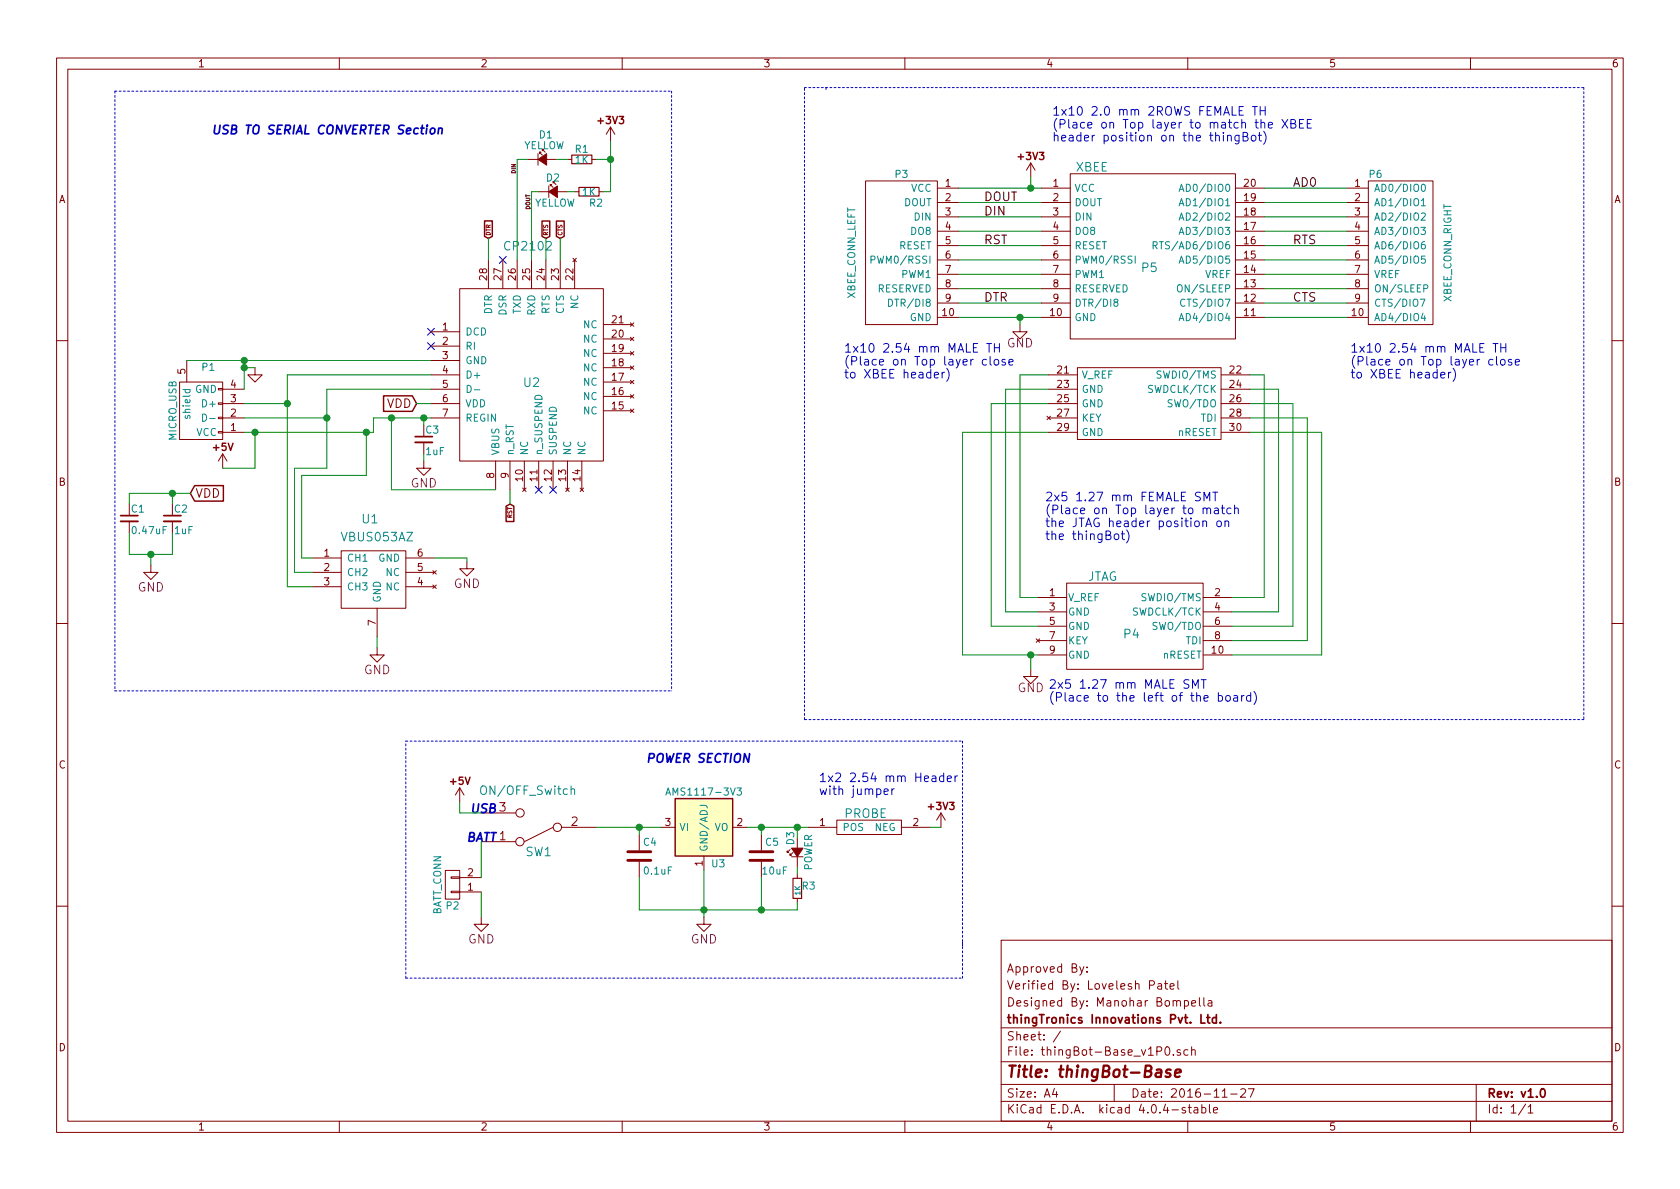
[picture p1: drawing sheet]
<svg xmlns="http://www.w3.org/2000/svg" width="297mm" height="210mm" viewBox="0 0 297 210" stroke-linecap="round" stroke-linejoin="round" font-family="sans-serif">
<g fill="none" stroke="#840000" stroke-width=".18">
<path d="M10 10.3h277v189.9h-277zM12 12.2h273v186.1h-273zM60 10.3v1.9M110 10.3v1.9M160 10.3v1.9M210 10.3v1.9M260 10.3v1.9M93.3 28.2h1.8M95.1 27.2v2M95.2 33.9h1.8M95.4 27.2v-.3h.2h-.2l.5 .5M96.6 28.2h1.8"/>
<path d="M97 32.9v2M97.3 32.9v-.3h.2h-.2l.5 .5M98.6 33.9h1.7M100.3 28.2h.8M101.6 33.9h.8M104.6 28.2h.8M105.9 33.9h.8M107.9 22.5l-.7 1.2M107.9 22.5v2.5M107.9 22.5l.8 1.2M153 32h12.7v25.4h-12.7zM165.7 33.3h3.8"/>
<path d="M165.7 35.8h3.8M165.7 38.3h3.8M182.2 28.8l-.7 1.3M182.2 28.8v2.6M182.2 28.8l.8 1.3M184.1 33.3h5.1M184.1 35.8h5.1M184.1 38.3h5.1M189.2 30.7h29.2v29.2h-29.2zM218.4 33.3h5.1M218.4 35.8h5.1M218.4 38.3h5.1"/>
<path d="M238.1 33.3h3.8M238.1 35.8h3.8M238.1 38.3h3.8M241.9 32h11.5v25.4h-11.5zM76.2 58.7h5.1M81.3 51h25.4v30.5h-25.4zM86.4 46v5M88.9 46v5M91.4 46v5M94 46v5M96.5 46v5M99.1 46v5"/>
<path d="M101.3 45.7l.6 .6M101.6 46v5M101.9 45.7l-.6 .6M106.7 59.9h5.1M106.7 57.4h5.1M111.5 59.6l.6 .6M111.5 57.1l.6 .6M112.1 59.6l-.6 .6M112.1 57.1l-.6 .6M165.7 40.9h3.8M165.7 43.4h3.8M165.7 46h3.8"/>
<path d="M165.7 48.5h3.8M165.7 51h3.8M165.7 53.6h3.8M165.7 56.1h3.8M180.3 57.4v1.3h1.3l-1.3 1.2-1.2-1.2h1.2M184.1 40.9h5.1M184.1 43.4h5.1M184.1 46h5.1M184.1 48.5h5.1M184.1 51h5.1M184.1 53.6h5.1M184.1 56.1h5.1"/>
<path d="M218.4 40.9h5.1M218.4 43.4h5.1M218.4 46h5.1M218.4 48.5h5.1M218.4 51h5.1M218.4 53.6h5.1M218.4 56.1h5.1M238.1 40.9h3.8M238.1 43.4h3.8M238.1 46h3.8M238.1 48.5h3.8M238.1 51h3.8"/>
<path d="M238.1 53.6h3.8M238.1 56.1h3.8M10 60.2h2M31.7 67.6h7.7v10.1h-7.7zM33 63.7v3.9M38.6 76.3h.8v.3h-.8zM38.6 73.8h.8v.2h-.8zM38.6 71.2h.8v.3h-.8zM38.6 68.7h.8v.3h-.8zM39.4 76.4h3.8M39.4 73.9h3.8M39.4 71.4h3.8"/>
<path d="M39.4 68.8h3.8M45.1 65v1.3h1.3l-1.3 1.3-1.3-1.3h1.3M74.9 78.2v2.1M76.2 73.9h5.1M76.2 71.4h5.1M76.2 68.8h5.1M76.2 61.2h5.1M76.2 63.7h5.1M76.2 66.3h5.1M106.7 72.6h5.1M106.7 70.1h5.1M106.7 67.6h5.1"/>
<path d="M106.7 65h5.1M106.7 62.5h5.1M111.5 72.3l.6 .6M111.5 69.8l.6 .6M111.5 67.3l.6 .6M111.5 64.7l.6 .6M111.5 62.2l.6 .6M112.1 67.3l-.6 .6M112.1 72.3l-.6 .6M112.1 69.8l-.6 .6M112.1 64.7l-.6 .6M112.1 62.2l-.6 .6"/>
<path d="M185.1 73.6l.6 .6M185.4 76.4h5.1M185.4 73.9h5.1M185.4 71.4h5.1M185.4 68.8h5.1M185.4 66.3h5.1M185.7 73.6l-.6 .6M190.5 65h25.4v12.7h-25.4zM215.9 76.4h5.1M215.9 73.9h5.1M215.9 71.4h5.1M215.9 68.8h5.1"/>
<path d="M215.9 66.3h5.1M285 60.2h2M22.9 92.2v2M26.7 99.9v1.3h1.2l-1.2 1.3-1.3-1.3h1.3M30.5 92.2v2M39.4 80.3l-.8 1.2M39.4 80.3v2.5M39.4 80.3l.7 1.2M55.2 98.7h5.1M60.3 97.4h11.5v10.2h-11.5zM71.8 98.7h5M74.9 81.5v1.3h1.3l-1.3 1.3-1.2-1.3h1.2"/>
<path d="M82.5 99.3v1.3h1.3l-1.3 1.2-1.2-1.2h1.2M87.6 81.5v5.1M90.2 81.5v5.1M92.4 86.3l.6 .6M92.7 81.5v5.1M93 86.3l-.6 .6M95.2 81.5v5.1M97.8 81.5v5.1M100 86.3l.6 .6M100.3 81.5v5.1M100.6 86.3l-.6 .6M102.6 86.3l.6 .6"/>
<path d="M102.9 81.5v5.1M103.2 86.3l-.6 .6M10 110.3h2M55.2 101.2h5.1M55.2 103.8h5.1M66.7 114.5v1.3h1.2l-1.2 1.3-1.3-1.3h1.3M66.7 107.6v5M71.8 101.2h5M71.8 103.8h5M76.5 103.4l.6 .7M76.5 100.9l.6 .6M77.1 103.4l-.6 .7"/>
<path d="M77.1 100.9l-.6 .6M182.2 118.4v1.2h1.3l-1.3 1.3-1.2-1.3h1.2M183.2 113l.6 .6M183.5 105.7h5.1M183.5 108.2h5.1M183.5 110.7h5.1M183.5 113.3h5.1M183.5 115.8h5.1M183.8 113l-.6 .6M188.6 103.1h24.1v15.3h-24.1zM212.7 105.7h5.1M212.7 108.2h5.1"/>
<path d="M212.7 110.7h5.1M212.7 113.3h5.1M212.7 115.8h5.1M285 110.3h2M81.3 139.3l-.8 1.3M81.3 139.3v2.6M81.3 139.3l.7 1.3M78.7 153.9h2.6v5.1h-2.6zM79.8 155.1h1.5v.2h-1.5zM79.8 157.6h1.5v.3h-1.5zM81.3 157.7h3.8M81.3 155.2h3.8"/>
<path d="M85.1 148.8h6.1M85.1 143.8h6.1M97.8 146.3l-5.1 2.5M99.3 146.3h6.1M113 147.6v2.8M113 152.4v2.8M116.8 146.3h2.6M124.5 151.4v2.5M129.5 146.3h2.6M134.6 147.6v2.8M134.6 152.4v2.8M139.7 150.2l-.5 .5v-.2v.2h.2"/>
<path d="M140 151.5h2M140.2 150.7l-.5 .6v-.3v.3h.3M141 148.2v1.8M141 151.5v1.8M141 154.6v.7M141 158.9v.7M142.9 146.3h5.1M148 145h11.4v2.6h-11.4zM159.4 146.3h5.1M166.4 143.8l-.8 1.2M166.4 143.8v2.5M166.4 143.8l.7 1.2"/>
<path d="M10 160.2h2M85.1 162.2v1.2h1.3l-1.3 1.3-1.3-1.3h1.3M124.5 162.2v1.2h1.2l-1.2 1.3-1.3-1.3h1.3M177 166.3h108v32h-108zM190.9 170.9l.4 1M191.6 170.9l-.5 1.4-.2 .1M192.2 171.8v.1M192.2 171v.1M203.3 174.2l.7-.1 .1-.2-.1-.3-.2-.2h-.5v1.5M204.7 174h.6l.1 .9M205.4 174.3l-.5 .1-.2 .2 .2 .3 .5-.1M205.9 173.9h.6"/>
<path d="M206.1 173.4v1.3l.4 .2M206.9 174.4l.7-.1-.1-.3-.4-.1-.2 .2 .1 .7h.5M208.3 173.4v1.3l.2 .2M209.4 177l.5-.1 .2 .3-.1 .6h-.6M209.4 176.9v1.5M210.7 177.4l.7-.1v-.3l-.5-.1-.2 .2 .1 .7h.6M212.1 176.4v1.3l.2 .2M212.9 176.4v1.3l.2 .2M213.6 177h.6l.1 .9M214.3 177.3l-.5 .1-.2 .2 .2 .3 .5-.1M285 160.2h2M60 198.3v1.9"/>
<path d="M110 198.3v1.9M160 198.3v1.9M177 194.8h108M177 191.8h108M177 187.8h108M177 181.8h108M186.4 192.5l-.3 1h.9M186.8 193v1M187.5 182.3l-1.3 2M197 191.8v3M206.1 185.3l.2-.2a.81 .81 0 0 1 .6 .6 .81 .81 0 0 1-.3 .8l-.1 .1a.79 .79 0 0 1-.4-1.3zM207.5 186.5v.1"/>
<path d="M208.7 185.7a.37 .37 0 0 0-.6 .1l.1 .2 .5 .2 .1 .1-.3 .3-.4-.1M209.6 195.9a.37 .37 0 0 0-.6 .1l.1 .3 .5 .1 .1 .1-.3 .3-.4-.1M210 198.3v1.9M210 185.7l-.4-.1-.3 .3 .1 .6 .2 .1 .4-.1M210.1 195.8h.5M210.3 195.3v1.3l.3 .2M210.7 185.7l.2-.1 .4 .1v.9M210.7 185.1v1.5M211.2 195.9h.5l.1 .9M211.8 196.2l-.5 .1-.2 .2 .2 .3 .5-.1M212.5 195.9l.4-.1 .3 .3-.1 .6h-.6M212.5 195.3v1.5"/>
<path d="M213.8 195.3v1.3l.2 .2M214.6 196.3l.7-.1-.1-.3-.4-.1-.2 .2v.7h.6M216.1 194h.9M217.6 193.5h1.1M219.4 192.7l.2-.2h.4l.2 .5-.9 1h.9M220.7 192.5h1l-.6 1.5M260 198.3v1.9M261 191.8v6.5M269.7 195.2l-1.2 2M270.2 195.8l.4-.5v1.5M270.2 196.8h.8"/>
<circle cx="91.9" cy="148.8" r=".74"/>
<circle cx="91.9" cy="143.8" r=".74"/>
<circle cx="98.6" cy="146.3" r=".74"/>
</g>
<path d="M73.4 77.2h3.1M21.3 91.2h3.1M29 91.2h3M212.3 179.4v1.5h.8M213.4 179.9h.5M213.6 179.4v1.3l.3 .2M215.1 179.4v1.5M215.1 180l-.5-.1-.2 .3v.6l.2 .1 .5-.1M215.8 180.8v.1M272.5 192.7l.2-.2a.81 .81 0 0 1 .6 .6 .81 .81 0 0 1-.3 .8l-.2 .1a.79 .79 0 0 1-.3-1.3z" fill="none" stroke="#840000" stroke-width=".3"/>
<path d="M207 189.2l-.5-.1-.3 .4 .2 .3 .5 .1 .1 .3-.2 .1-.1 .1-.6-.1M207.8 189.8l1-.2-.1-.4h-.8l-.2 1 .3 .2 .6-.1" fill="none" stroke="#840000" stroke-width=".41"/>
<path d="M85.7 39.1h1.3v2.7l-.6 .4-.7-.4zM95.8 39.1h1.4v2.7l-.7 .4-.7-.4zM98.4 39.1h1.3v2.7l-.6 .4-.7-.4zM67.8 70h5.1l.8 1.4-.8 1.3h-5.1zM34.4 85.9h5.1v2.7h-5.1l-.7-1.4zM89.5 89.5l.7-.4 .7 .4v2.7h-1.4zM119.4 141.2h10.1v10.2h-10.1z" fill="none" stroke="#840000" stroke-width=".25"/>
<g fill="#840000" stroke="#840000" stroke-width=".18">
<path d="M95.1 28.2l1.5-1v2z"/>
<path d="M97 33.9l1.6-1v2z"/>
<path d="M140 150h2l-1 1.5z"/>
</g>
<path d="M101.1 27.4h3.5v1.6h-3.5zM102.4 33.1h3.5v1.6h-3.5zM140.2 155.3h1.5v3.6h-1.5z" fill="none" stroke="#840000" stroke-width=".2"/>
<g fill="none" stroke="#0000c2" stroke-width=".18">
<path d="M219.8 18.8h-.7v1.6h.7M221.4 18.8h.9M221.9 18.8v1.6M222.8 18.8v1.6M222.8 19.6h.9M223.7 18.8v1.6M217 24.1l.1-.1a.36 .36 0 0 1 .6 .1v.8M217 23.9v1M219.1 23.9v1.3l-.3 .2h-.4M219.1 24a.48 .48 0 0 0-.7 .1v.7a.48 .48 0 0 0 .7 .1M219.8 24.1h.6l.2-.3-.1-.2-.2-.2h-.5v1.5h.6l.3-.2v-.3l-.4-.3M221.3 24.1l.2-.2 .5 .2v.6l-.1 .2h-.4l-.2-.1z"/>
<path d="M222.7 23.4v1.3l.4 .2M223 21.8v-.1a.36 .36 0 0 1 .6 .2v.8M223.4 23.2a1.75 1.75 0 0 1 0 2.3M224.3 22.1l.7-.1-.1-.3-.4-.1-.2 .3v.7h.6M226.7 21.1l1 1.6M227.7 21.1l-1 1.6M228.2 21.9l.7-.1 .2-.2-.1-.3-.2-.2h-.6v1.6h.6l.3-.3v-.3l-.3-.2M229.8 21.9h.5M230.5 21.1h-.7v1.6h.7M231.1 21.9h.5M231.9 21.1h-.8v1.6h.8M165.2 66.3l.7-.1v-.3l-.5-.1-.2 .3 .1 .7h.6"/>
<path d="M166.6 65.8v1M167 65.8l-.3 .1-.1 .2M167.4 65.1a1.75 1.75 0 0 1 0 2.3M174.4 63.6a.48 .48 0 0 0-.6 .1v.7a.48 .48 0 0 0 .6 .1M174.4 60.8h.9M174.9 60.8v1.5M175.1 63v1.4l.2 .2M175.8 60.8v1.5M175.8 61.5h.9M175.8 63.7l.3-.2 .4 .2 .1 .6-.2 .2-.3 .1-.3-.2zM176.7 60.8v1.5M177.7 63.6l-.3-.1-.3 .3 .1 .2 .5 .1v.4h-.6"/>
<path d="M178.4 64.1l.7-.2-.1-.3-.4-.1-.2 .3 .1 .7h.5M254.7 66.3l.8-.1-.1-.3-.4-.1-.3 .3 .1 .7h.6M256.1 65.8v1M256.5 65.8l-.2 .1-.2 .2M256.9 65.1a1.75 1.75 0 0 1 0 2.3M264 63.6a.48 .48 0 0 0-.7 .1v.7a.48 .48 0 0 0 .7 .1M264 60.8h.8M264.4 60.8v1.5M264.6 63v1.4l.2 .2M265.4 61.5h.8M265.4 60.8v1.5M265.4 63.7l.2-.2 .4 .2 .1 .6-.1 .2-.4 .1-.2-.2z"/>
<path d="M266.2 60.8v1.5M267.3 63.6l-.4-.1-.2 .3 .1 .2 .5 .1v.4h-.6M267.9 64.1l.8-.2-.1-.3-.5-.1-.2 .3 .1 .7h.6M197.1 94.6l.2-.2 .4 .2 .1 .5-.1 .2-.4 .1-.2-.1zM198.2 94.4h.6M198.5 93.9v1.3l.3 .2M199.2 93.7a1.75 1.75 0 0 1 0 2.3M212.2 87.1a.62 .62 0 0 0-.8 .1v.4l.8 .4v.4a.62 .62 0 0 1-.8 .1M212.7 92.3l.1-.1a.36 .36 0 0 1 .5 .1v.8M212.7 92.1v1M212.7 90l.1-.1a.36 .36 0 0 1 .6 .2v.8M212.7 89.8v1.1"/>
<path d="M212.9 88.6v-1.6l.5 1.1 .5-1.1v1.6M213.4 90.1a.35 .35 0 0 1 .3-.3 .35 .35 0 0 1 .3 .3v.8M214.4 87h.9M214.8 89.9h.5l.1 1M214.9 87v1.6M215.2 92.3l.2-.2 .5 .2 .1 .6-.2 .2h-.4l-.2-.1zM215.4 90.2l-.5 .1a.3 .3 0 0 0-.2 .3 .3 .3 0 0 0 .2 .3l.5-.1M215.9 89.8h.6M216.1 89.3v1.3l.4 .3M216.6 92.3l.1-.1a.36 .36 0 0 1 .5 .1v.8M216.6 92.1v1M217.7 89.9a.48 .48 0 0 0-.7 .1v.7a.48 .48 0 0 0 .7 .1"/>
<path d="M218.3 90l.1-.1a.36 .36 0 0 1 .5 .2v.8M218.3 89.3v1.6M156.3 140l.7-.2v-.2l-.5-.1-.2 .2 .1 .7h.6M157.7 139.5v1M158.1 139.5l-.3 .1-.1 .2M164.8 137.3h.6l.1 .9M165.5 137.6h-.5a.3 .3 0 0 0-.3 .3 .3 .3 0 0 0 .3 .3l.5-.1M166.9 137.3a.48 .48 0 0 0-.7 .1v.7a.48 .48 0 0 0 .7 0M166.9 136.7v1.5M167.5 137.7l.7-.1-.1-.3-.4-.1-.2 .2 .1 .7h.5M168.9 137.2v1M169.3 137.2l-.3 .1-.1 .2"/>
<path d="M210.2 120.3a.62 .62 0 0 0-.8 0v.5l.7 .3v.5a.62 .62 0 0 1-.8 0M210.8 121.7v-1.5l.6 1.1 .5-1.1v1.5M212.4 120.2h.9M212.8 120.2v1.5M215.4 123.1a.48 .48 0 0 1 .7 0v.7a.48 .48 0 0 1-.7 .1M215.4 122.5v1.5M216.8 123.1l.2-.1 .4 .1 .1 .6-.1 .2-.4 .1-.2-.2zM218.2 123.1h.5l.1 .9M218.8 123.3l-.5 .1a.3 .3 0 0 0-.2 .3 .3 .3 0 0 0 .2 .3l.5-.1M219.5 123v1M220 123l-.3 .1-.2 .2M221.1 123.1a.48 .48 0 0 0-.6 0v.7a.48 .48 0 0 0 .6 .1"/>
<path d="M221.1 122.5v1.5M221.7 122.3a1.75 1.75 0 0 1 0 2.3"/>
</g>
<path d="M111 152.1h4.1M111 150.6h4.1M132.6 152.1h4.1M132.6 150.6h4.1" fill="none" stroke="#840000" stroke-width=".51"/>
<g fill="none" stroke="#008484" stroke-width=".18">
<path d="M208.5 33.9l.4-1.3 .4 1.3M208.5 38.9l.4-1.2 .4 1.2M208.5 36.4l.4-1.3 .4 1.3M208.6 33.5h.6M208.6 38.6h.6M208.6 36h.6M251.3 35.5l.4-.4v1.3M251.3 37.8l.5-.1 .2 .1v.2l-.8 .9h.8M251.3 36.4h.7M251.4 32.7l.2-.1a.67 .67 0 0 1 .4 .6 .67 .67 0 0 1-.4 .7l-.2-.2-.1-.3zM154 45.9h.6l.1-.5-.7-.1v1.3M157.1 52.9a.64 .64 0 0 1 .7 .6 .64 .64 0 0 1-.7 .7z"/>
<path d="M197.2 53.4l-.2-.2 .1-.2h.5v.3l-.5 .2-.1 .2v.3l.2 .2h.2l.3-.3-.1-.3-.2-.2M200.7 45.3v1.3M203.9 43.4l.6-.1v-.5l-.6-.1v1.3M204.2 43.4l.4 .6M205 42.7h.7M208.2 50.5l.3-.1h.3a.83 .83 0 0 1-.1 1.2 .44 .44 0 0 1-.5-.4zM208.5 56.7l.4-1.3 .4 1.3M208.5 46.6l.4-1.3 .4 1.3M208.5 41.5l.4-1.3 .4 1.3M208.6 56.3h.6M208.6 46.2h.6M208.6 41.1h.6"/>
<path d="M209.5 53a.5 .5 0 0 0-.6 0 .5 .5 0 0 0-.2 .6l.1 .4a.41 .41 0 0 0 .7 0M251.1 52.9h.8l-.5 1.3M251.2 40.2h.8l-.4 .5 .4 .1v.5l-.2 .2-.6-.2M251.6 55.4l-.3 .9h.8M251.7 51l.6-.1 .1-.4-.7-.1v1.2M251.9 42.7a.47 .47 0 0 0-.6 .6l.1 .6 .4 .1 .2-.1v-.4l-.1-.2-.4-.1-.2 .3M251.9 55.8v.9M252 45.3h-.6l-.1 .6 .2-.1 .5 .1v.5l-.2 .2-.5-.2M35.8 73.2a.64 .64 0 0 1 .7 .7 .64 .64 0 0 1-.7 .6zM37.1 74h.9M82.6 68.1a.64 .64 0 0 1 .7 .7 .64 .64 0 0 1-.7 .6zM83.9 68.9h.9"/>
<path d="M101 139.6l.2-.1 .3 .1 .1 .9M130.3 139.3h.8l-.4 .5 .3 .1v.6l-.1 .1-.6-.1M117.7 140.6l.4-1.3 .5 1.3M117.9 140.2h.5"/>
</g>
<path d="M75.6 58.1l1.2 1.2M76.8 58.1l-1.2 1.2M88.3 45.4l1.2 1.2M89.5 45.4l-1.2 1.2M75.6 60.6l1.2 1.2M76.8 60.6l-1.2 1.2M94.6 86l1.3 1.2M95.9 86l-1.3 1.2M97.2 86l1.2 1.2M98.4 86l-1.2 1.2" fill="none" stroke="#000084" stroke-width=".18"/>
<path d="M73.4 78.2h3.1M21.3 92.2h3.1M29 92.2h3" fill="none" stroke="#840000" stroke-width=".33"/>
<path d="M76.3 22.7h.3l.3 .3v.4l-.4 .3-.3-.1-.2-.2 .1-.4zM77.6 22.8l.2-.1h.4l-.1 1M77.6 22.7l-.2 1" fill="none" stroke="#0000c2" stroke-width=".3"/>
<path d="M119.4 141.2h10.1v10.2h-10.1z" fill="#ffffc2" stroke="#ffffc2" stroke-width=".18"/>
<g fill="none" stroke="#008400" stroke-width=".18">
<path d="M93.3 28.2h-1.9v17.8M95.2 33.9h-1.2v12.1M98.4 28.2h1.9M100.3 33.9h1.3M105.4 28.2h2.5M107.9 25v8.9h-1.2M169.5 33.3h14.6M169.5 38.3h14.6M169.5 35.8h14.6M182.2 31.4v1.9M223.5 33.3h14.6M223.5 38.3h14.6"/>
<path d="M223.5 35.8h14.6M86.4 42.2v3.8M96.5 42.2v3.8M99.1 42.2v3.8M169.5 56.1h14.6M169.5 53.6h14.6M169.5 40.9h14.6M169.5 43.4h14.6M169.5 46h14.6M169.5 48.5h14.6M169.5 51h14.6M180.3 56.1v1.3"/>
<path d="M223.5 56.1h14.6M223.5 53.6h14.6M223.5 40.9h14.6M223.5 43.4h14.6M223.5 46h14.6M223.5 48.5h14.6M223.5 51h14.6M33 63.7h43.2M43.2 71.4h7.6M43.2 73.9h14.6M43.2 63.7v5.1M43.2 65h1.9"/>
<path d="M45.1 76.4v6.4h-5.7M64.8 76.4v7.7h-11.5v14.6h1.9M69.2 73.9v12.7h18.4M73.7 71.4h2.5M74.9 73.9v1.3M76.2 73.9h-10.2v2.5h-22.8M76.2 66.3h-25.4v37.5h4.4M76.2 68.8h-18.4v14h-5.7v18.4h3.1M185.4 71.4h-10.1v39.3h8.2M185.4 66.3h-5.1v39.4h3.2M185.4 68.8h-7.6v39.4h5.7M185.4 76.4h-15.2v39.4h13.3"/>
<path d="M221 71.4h7.6v39.3h-10.8M221 73.9h10.1v39.4h-13.3M221 66.3h2.5v39.4h-5.7M221 68.8h5.1v39.4h-8.3M221 76.4h12.7v39.4h-15.9M22.9 94.2v3.8h7.6v-3.8M26.7 98v1.9M30.5 87.2v1.9M33.7 87.2h-10.8v1.9M74.9 80.3v1.2M76.8 98.7h5.7v.6M90.2 86.6v2.5"/>
<path d="M66.7 112.6v1.9M182.2 115.8v2.6M81.3 141.9v1.9h3.8M85.1 148.8v6.4M85.1 157.7v4.5M105.4 146.3h11.4M113 146.3v1.3M113 155.2v5.7h28v-1.3M124.5 153.9v8.3M132.1 146.3h10.8M134.6 146.3v1.3M134.6 155.2v5.7"/>
<path d="M141 146.3v1.9M141 153.3v1.3M164.5 146.3h1.9"/>
</g>
<g fill="#008400" stroke="#008400" stroke-width=".25">
<circle cx="108" cy="28.2" r=".51"/>
<circle cx="180.3" cy="56.1" r=".51"/>
<circle cx="182.2" cy="33.3" r=".51"/>
<circle cx="113" cy="146.3" r=".51"/>
<circle cx="134.6" cy="146.3" r=".51"/>
<circle cx="134.6" cy="160.9" r=".51"/>
<circle cx="124.5" cy="160.9" r=".51"/>
<circle cx="141" cy="146.3" r=".51"/>
<circle cx="43.2" cy="65" r=".51"/>
<circle cx="43.2" cy="63.7" r=".51"/>
<circle cx="64.8" cy="76.4" r=".51"/>
<circle cx="57.8" cy="73.9" r=".51"/>
<circle cx="50.8" cy="71.4" r=".51"/>
<circle cx="74.9" cy="73.9" r=".51"/>
<circle cx="69.2" cy="73.9" r=".51"/>
<circle cx="45.1" cy="76.4" r=".51"/>
<circle cx="26.7" cy="98" r=".51"/>
<circle cx="30.5" cy="87.2" r=".51"/>
<circle cx="182.2" cy="115.8" r=".51"/>
</g>
<g fill="none" stroke="#0000c2" stroke-width=".18" stroke-dasharray=".3 .4">
<path d="M20.3 16.1h98.4M20.3 16.1v106.1M118.7 16.1v106.1M142.2 15.5h137.8M146 15.5v.6M280 15.5v111.7M20.3 122.2h98.4M71.8 131.1h98.4M142.2 127.2v-111.7M170.2 131.1v36.2M280 127.2h-137.8M71.8 173h98.4"/>
<path d="M71.8 173v-41.9M170.2 173v-6.4"/>
</g>
<text font-size="2.8" fill="#840000" x="178" y="190.5">Title: thingBot-Base</text>
<g font-size="2.1" fill="#0000c2">
<text x="37.5" y="23.7">USB TO SERIAL CONVERTER Section</text>
<text x="186.1" y="20.4">1x10 2.0 mm 2ROWS FEMALE TH</text>
<text x="186.1" y="22.7">(Place on Top layer to match the XBEE</text>
<text x="186.1" y="25">header position on the thingBot)</text>
<text x="149.2" y="62.4">1x10 2.54 mm MALE TH</text>
<text x="149.2" y="64.6">(Place on Top layer close</text>
<text x="238.8" y="62.4">1x10 2.54 mm MALE TH</text>
<text x="238.8" y="64.6">(Place on Top layer close</text>
<text x="149.2" y="66.9">to XBEE header)</text>
<text x="238.8" y="66.9">to XBEE header)</text>
<text x="184.8" y="88.6">2x5 1.27 mm FEMALE SMT</text>
<text x="184.8" y="90.9">(Place on Top layer to match</text>
<text x="184.8" y="93.2">the JTAG header position on</text>
<text x="184.8" y="95.5">the thingBot)</text>
<text x="185.4" y="121.8">2x5 1.27 mm MALE SMT</text>
<text x="185.4" y="124.1">(Place to the left of the board)</text>
<text x="114.3" y="134.9">POWER SECTION</text>
<text x="83.2" y="143.8">USB 3</text>
<text x="144.8" y="138.3">1x2 2.54 mm Header</text>
<text x="144.8" y="140.6">with jumper</text>
<text x="82.5" y="148.8">BATT1</text>
</g>
<g font-size="2.1">
<text x="174" y="35.6">DOUT</text>
<text x="228.6" y="33">AD0</text>
<text x="174" y="38.1">DIN</text>
<text x="174" y="43.2">RST</text>
<text x="228.6" y="43.2">RTS</text>
<text x="174" y="53.3">DTR</text>
<text x="228.6" y="53.3">CTS</text>
</g>
<g font-size="2.1" fill="#008484">
<text x="190.1" y="30.3">XBEE</text>
<text x="89.5" y="44.3">CP2102</text>
<text x="201.9" y="48.1">P5</text>
<text x="92.6" y="68.4">U2</text>
<text x="60.6" y="95.7">VBUS053AZ</text>
<text x="64.1" y="92.6">U1</text>
<text x="192.1" y="102.7">JTAG</text>
<text x="198.7" y="112.9">P4</text>
<text x="85.4" y="140.6">ON/OFF_Switch</text>
<text x="149.3" y="144.6">PROBE</text>
<text x="92.9" y="151.4">SW1</text>
</g>
<g font-size="2.1" fill="#840084">
<text x="178" y="61.4">GND</text>
<text x="72.6" y="86.2">GND</text>
<text x="24.3" y="104.6">GND</text>
<text x="80.2" y="104">GND</text>
<text x="64.3" y="119.2">GND</text>
<text x="179.9" y="122.4">GND</text>
<text x="82.7" y="166.8">GND</text>
<text x="122.1" y="166.8">GND</text>
</g>
<g font-size="2.1" fill="#840000">
<text x="68.3" y="72.1">VDD</text>
<text x="34.6" y="88">VDD</text>
<text x="101" y="146">2</text>
<text x="178" y="172">Approved By:</text>
<text x="178" y="178">Designed By: Manohar Bompella</text>
<text x="178" y="175">Verified By: Lovelesh Patel</text>
<text x="178" y="184">Sheet: /</text>
<text x="178" y="181">thingTronics Innovations Pvt. Ltd.</text>
<text x="178" y="186.7">File: thingBot-Base_v1P0.sch</text>
<text x="178" y="196.9">KiCad E.D.A. kicad 4.0.4-stable</text>
<text x="178" y="194.1">Size: A4</text>
<text x="200" y="194.1">Date: 2016-11-27</text>
<text x="263" y="194.1">Rev: v1.0</text>
<text x="263" y="196.9">Id: 1/1</text>
</g>
<g font-size="1.8" fill="#840000">
<text x="35" y="11.9">1</text>
<text x="85" y="11.9">2</text>
<text x="135" y="11.9">3</text>
<text x="185" y="11.9">4</text>
<text x="235" y="11.9">5</text>
<text x="285" y="11.9">6</text>
<text x="105.9" y="21.9">+3V3</text>
<text x="180.2" y="28.3">+3V3</text>
<text x="10.4" y="35.9">A</text>
<text x="167.2" y="33">1</text>
<text x="167.2" y="35.6">2</text>
<text x="186.2" y="33">1</text>
<text x="186.2" y="35.6">2</text>
<text x="220" y="33">20</text>
<text x="220" y="35.6">19</text>
<text x="239.5" y="33">1</text>
<text x="239.5" y="35.6">2</text>
<text x="285.4" y="35.9">A</text>
<text x="167.2" y="38.1">3</text>
<text x="167.2" y="40.6">4</text>
<text x="186.2" y="38.1">3</text>
<text x="186.2" y="40.6">4</text>
<text x="220" y="40.6">17</text>
<text x="220" y="38.1">18</text>
<text x="239.5" y="38.1">3</text>
<text x="239.5" y="40.6">4</text>
<text x="167.2" y="43.2">5</text>
<text x="167.2" y="45.7">6</text>
<text x="186.2" y="43.2">5</text>
<text x="186.2" y="45.7">6</text>
<text x="220" y="45.7">15</text>
<text x="220" y="43.2">16</text>
<text x="239.5" y="43.2">5</text>
<text x="239.5" y="45.7">6</text>
<text x="86.1" y="49.5" transform="rotate(-90 86.1 49.5)">28</text>
<text x="88.6" y="49.5" transform="rotate(-90 88.6 49.5)">27</text>
<text x="91.2" y="49.5" transform="rotate(-90 91.2 49.5)">26</text>
<text x="93.7" y="49.5" transform="rotate(-90 93.7 49.5)">25</text>
<text x="96.3" y="49.5" transform="rotate(-90 96.3 49.5)">24</text>
<text x="98.8" y="49.5" transform="rotate(-90 98.8 49.5)">23</text>
<text x="101.3" y="49.5" transform="rotate(-90 101.3 49.5)">22</text>
<text x="167.2" y="48.3">7</text>
<text x="167.2" y="50.8">8</text>
<text x="167.2" y="53.3">9</text>
<text x="186.2" y="48.3">7</text>
<text x="186.2" y="50.8">8</text>
<text x="186.2" y="53.3">9</text>
<text x="220" y="53.3">12</text>
<text x="220" y="50.8">13</text>
<text x="220" y="48.3">14</text>
<text x="239.5" y="48.3">7</text>
<text x="239.5" y="50.8">8</text>
<text x="239.5" y="53.3">9</text>
<text x="78.3" y="58.4">1</text>
<text x="108.3" y="59.7">20</text>
<text x="108.3" y="57.1">21</text>
<text x="166.7" y="55.9">10</text>
<text x="185.7" y="55.9">10</text>
<text x="220" y="55.9">11</text>
<text x="239.1" y="55.9">10</text>
<text x="78.3" y="61">2</text>
<text x="78.3" y="63.5">3</text>
<text x="108.3" y="64.8">18</text>
<text x="108.3" y="62.2">19</text>
<text x="32.8" y="66.1" transform="rotate(-90 32.8 66.1)">5</text>
<text x="40.8" y="71.1">3</text>
<text x="40.8" y="68.6">4</text>
<text x="78.3" y="66">4</text>
<text x="78.3" y="68.6">5</text>
<text x="78.3" y="71.1">6</text>
<text x="108.3" y="69.8">16</text>
<text x="108.3" y="67.3">17</text>
<text x="187" y="66">21</text>
<text x="187" y="68.6">23</text>
<text x="187" y="71.1">25</text>
<text x="217.5" y="66">22</text>
<text x="217.5" y="68.6">24</text>
<text x="217.5" y="71.1">26</text>
<text x="40.8" y="76.2">1</text>
<text x="40.8" y="73.7">2</text>
<text x="78.3" y="73.7">7</text>
<text x="108.3" y="72.4">15</text>
<text x="187" y="73.7">27</text>
<text x="187" y="76.2">29</text>
<text x="217.5" y="76.2">30</text>
<text x="217.5" y="73.7">28</text>
<text x="37.8" y="79.7">+5V</text>
<text x="10.4" y="85.9">B</text>
<text x="87.4" y="84.6" transform="rotate(-90 87.4 84.6)">8</text>
<text x="89.9" y="84.6" transform="rotate(-90 89.9 84.6)">9</text>
<text x="92.5" y="85" transform="rotate(-90 92.5 85)">10</text>
<text x="95" y="85" transform="rotate(-90 95 85)">11</text>
<text x="97.5" y="85" transform="rotate(-90 97.5 85)">12</text>
<text x="100.1" y="85" transform="rotate(-90 100.1 85)">13</text>
<text x="102.6" y="85" transform="rotate(-90 102.6 85)">14</text>
<text x="285.4" y="85.9">B</text>
<text x="57.3" y="98.4">1</text>
<text x="57.3" y="101">2</text>
<text x="73.8" y="101">5</text>
<text x="73.8" y="98.4">6</text>
<text x="57.3" y="103.5">3</text>
<text x="73.8" y="103.5">4</text>
<text x="185.6" y="105.4">1</text>
<text x="185.6" y="107.9">3</text>
<text x="214.8" y="105.4">2</text>
<text x="214.8" y="107.9">4</text>
<text x="66.4" y="110.6" transform="rotate(-90 66.4 110.6)">7</text>
<text x="185.6" y="110.5">5</text>
<text x="185.6" y="113">7</text>
<text x="214.8" y="110.5">6</text>
<text x="214.8" y="113">8</text>
<text x="185.6" y="115.6">9</text>
<text x="214.3" y="115.6">10</text>
<text x="10.4" y="135.9">C</text>
<text x="285.4" y="135.9">C</text>
<text x="79.7" y="138.8">+5V</text>
<text x="164.3" y="143.2">+3V3</text>
<text x="117.6" y="146">3</text>
<text x="130.3" y="146">2</text>
<text x="144.9" y="146">1</text>
<text x="161.4" y="146">2</text>
<text x="82.7" y="154.9">2</text>
<text x="124.2" y="153.1" transform="rotate(-90 124.2 153.1)">1</text>
<text x="82.7" y="157.5">1</text>
<text x="10.4" y="185.9">D</text>
<text x="285.4" y="185.9">D</text>
<text x="35" y="199.9">1</text>
<text x="85" y="199.9">2</text>
<text x="135" y="199.9">3</text>
<text x="185" y="199.9">4</text>
<text x="235" y="199.9">5</text>
<text x="285" y="199.9">6</text>
</g>
<g font-size="1.8" fill="#008484">
<text x="92.4" y="26.4">YELLOW</text>
<text x="95.4" y="24.5">D1</text>
<text x="101.7" y="27">R1</text>
<text x="101.7" y="28.9">1K</text>
<text x="96.6" y="32.1">D2</text>
<text x="103" y="34.6">1K</text>
<text x="158.3" y="31.4">P3</text>
<text x="161" y="33.9">VCC</text>
<text x="190" y="33.9">VCC</text>
<text x="209.5" y="33.9">AD0/DIO0</text>
<text x="242.1" y="31.4">P6</text>
<text x="243" y="33.9">AD0/DIO0</text>
<text x="94.3" y="36.5">YELLOW</text>
<text x="104.3" y="36.5">R2</text>
<text x="159.7" y="36.4">DOUT</text>
<text x="161.1" y="41.5">DO8</text>
<text x="161.7" y="39">DIN</text>
<text x="190" y="36.4">DOUT</text>
<text x="190" y="39">DIN</text>
<text x="190" y="41.5">DO8</text>
<text x="209.5" y="41.5">AD3/DIO3</text>
<text x="209.5" y="39">AD2/DIO2</text>
<text x="209.5" y="36.4">AD1/DIO1</text>
<text x="243" y="36.4">AD1/DIO1</text>
<text x="243" y="39">AD2/DIO2</text>
<text x="243" y="41.5">AD3/DIO3</text>
<text x="154.8" y="46.6">PWM0/RSSI</text>
<text x="158.8" y="44.1">RESET</text>
<text x="190" y="44.1">RESET</text>
<text x="190" y="46.6">PWM0/RSSI</text>
<text x="205.5" y="44.1">RTS/AD6/DIO6</text>
<text x="209.5" y="46.6">AD5/DIO5</text>
<text x="243" y="44.1">AD6/DIO6</text>
<text x="243" y="46.6">AD5/DIO5</text>
<text x="151.2" y="52.9" transform="rotate(-90 151.2 52.9)">XBEE_CONN_LEFT</text>
<text x="155" y="51.7">RESERVED</text>
<text x="159.4" y="49.1">PWM1</text>
<text x="190" y="49.1">PWM1</text>
<text x="190" y="51.7">RESERVED</text>
<text x="208.7" y="51.7">ON/SLEEP</text>
<text x="213" y="49.1">VREF</text>
<text x="243" y="49.1">VREF</text>
<text x="243" y="51.7">ON/SLEEP</text>
<text x="256.6" y="53.4" transform="rotate(-90 256.6 53.4)">XBEE_CONN_RIGHT</text>
<text x="82.3" y="59.3">DCD</text>
<text x="87" y="55.7" transform="rotate(-90 87 55.7)">DTR</text>
<text x="89.5" y="55.8" transform="rotate(-90 89.5 55.8)">DSR</text>
<text x="92.1" y="55.6" transform="rotate(-90 92.1 55.6)">TXD</text>
<text x="94.6" y="55.8" transform="rotate(-90 94.6 55.8)">RXD</text>
<text x="97.2" y="55.6" transform="rotate(-90 97.2 55.6)">RTS</text>
<text x="99.7" y="55.6" transform="rotate(-90 99.7 55.6)">CTS</text>
<text x="102.2" y="54.6" transform="rotate(-90 102.2 54.6)">NC</text>
<text x="103.1" y="58">NC</text>
<text x="157.8" y="54.2">DTR/DI8</text>
<text x="160.8" y="56.8">GND</text>
<text x="190" y="54.2">DTR/DI8</text>
<text x="190" y="56.8">GND</text>
<text x="209.5" y="56.8">AD4/DIO4</text>
<text x="209.5" y="54.2">CTS/DIO7</text>
<text x="243" y="54.2">CTS/DIO7</text>
<text x="243" y="56.8">AD4/DIO4</text>
<text x="35.8" y="65.6">P1</text>
<text x="82.3" y="61.8">RI</text>
<text x="82.3" y="64.4">GND</text>
<text x="103.1" y="60.6">NC</text>
<text x="103.1" y="65.7">NC</text>
<text x="103.1" y="63.1">NC</text>
<text x="34.4" y="69.5">GND</text>
<text x="82.3" y="66.9">D+</text>
<text x="103.1" y="70.7">NC</text>
<text x="103.1" y="68.2">NC</text>
<text x="191.3" y="66.9">V_REF</text>
<text x="191.3" y="69.5">GND</text>
<text x="203.3" y="69.5">SWDCLK/TCK</text>
<text x="204.9" y="66.9">SWDIO/TMS</text>
<text x="31.2" y="77.9" transform="rotate(-90 31.2 77.9)">MICRO_USB</text>
<text x="33.7" y="73.7" transform="rotate(-90 33.7 73.7)">shield</text>
<text x="34.6" y="77.1">VCC</text>
<text x="36" y="72">D+</text>
<text x="75.3" y="76.7">C3</text>
<text x="82.3" y="72">VDD</text>
<text x="82.3" y="74.5">REGIN</text>
<text x="103.1" y="73.3">NC</text>
<text x="191.3" y="72">GND</text>
<text x="191.3" y="74.5">KEY</text>
<text x="191.3" y="77.1">GND</text>
<text x="206.7" y="72">SWO/TDO</text>
<text x="208.2" y="77.1">nRESET</text>
<text x="212.3" y="74.5">TDI</text>
<text x="75.3" y="80.5">1uF</text>
<text x="88.3" y="80.5" transform="rotate(-90 88.3 80.5)">VBUS</text>
<text x="90.8" y="80.5" transform="rotate(-90 90.8 80.5)">n_RST</text>
<text x="93.3" y="80.5" transform="rotate(-90 93.3 80.5)">NC</text>
<text x="95.9" y="80.5" transform="rotate(-90 95.9 80.5)">n_SUSPEND</text>
<text x="98.4" y="80.5" transform="rotate(-90 98.4 80.5)">SUSPEND</text>
<text x="101" y="80.5" transform="rotate(-90 101 80.5)">NC</text>
<text x="103.5" y="80.5" transform="rotate(-90 103.5 80.5)">NC</text>
<text x="23.2" y="90.6">C1</text>
<text x="23.6" y="94.4">0.47uF</text>
<text x="30.9" y="90.6">C2</text>
<text x="30.9" y="94.4">1uF</text>
<text x="61.3" y="99.3">CH1</text>
<text x="61.3" y="101.8">CH2</text>
<text x="66.8" y="99.3">GND</text>
<text x="68.2" y="101.8">NC</text>
<text x="61.3" y="104.4">CH3</text>
<text x="67.3" y="106.5" transform="rotate(-90 67.3 106.5)">GND</text>
<text x="68.2" y="104.4">NC</text>
<text x="188.8" y="106.3">V_REF</text>
<text x="202.3" y="106.3">SWDIO/TMS</text>
<text x="188.8" y="108.8">GND</text>
<text x="188.8" y="111.4">GND</text>
<text x="188.8" y="113.9">KEY</text>
<text x="200.6" y="108.8">SWDCLK/TCK</text>
<text x="204" y="111.4">SWO/TDO</text>
<text x="209.6" y="113.9">TDI</text>
<text x="188.8" y="116.5">GND</text>
<text x="205.5" y="116.5">nRESET</text>
<text x="118.7" y="140.7">AMS1117-3V3</text>
<text x="113.8" y="149.5">C4</text>
<text x="120.1" y="146.9">VI</text>
<text x="126.2" y="146.9">VO</text>
<text x="135.4" y="149.5">C5</text>
<text x="140.4" y="149.3" transform="rotate(-90 140.4 149.3)">D3</text>
<text x="149" y="146.9">POS</text>
<text x="154.5" y="146.9">NEG</text>
<text x="114" y="154.6">0.1uF</text>
<text x="125.1" y="150.6" transform="rotate(-90 125.1 150.6)">GND/ADJ</text>
<text x="125.9" y="153.4">U3</text>
<text x="134.9" y="154.6">10uF</text>
<text x="143.6" y="154" transform="rotate(-90 143.6 154)">POWER</text>
<text x="78" y="161.9" transform="rotate(-90 78 161.9)">BATT_CONN</text>
<text x="78.9" y="160.8">P2</text>
<text x="141.9" y="157.3">R3</text>
</g>
<text font-size="1.3" fill="#008484" x="141.5" y="158.3" transform="rotate(-90 141.5 158.3)">1K</text>
<g font-size="1">
<text x="91.2" y="30.7" transform="rotate(-90 91.2 30.7)">DIN</text>
<text x="93.7" y="37.1" transform="rotate(-90 93.7 37.1)">DOUT</text>
</g>
<g font-size="1" fill="#840000">
<text x="86.7" y="41.7" transform="rotate(-90 86.7 41.7)">DTR</text>
<text x="96.9" y="41.7" transform="rotate(-90 96.9 41.7)">RTS</text>
<text x="99.4" y="41.7" transform="rotate(-90 99.4 41.7)">CTS</text>
<text x="90.5" y="91.7" transform="rotate(-90 90.5 91.7)">RST</text>
</g>
</svg>
